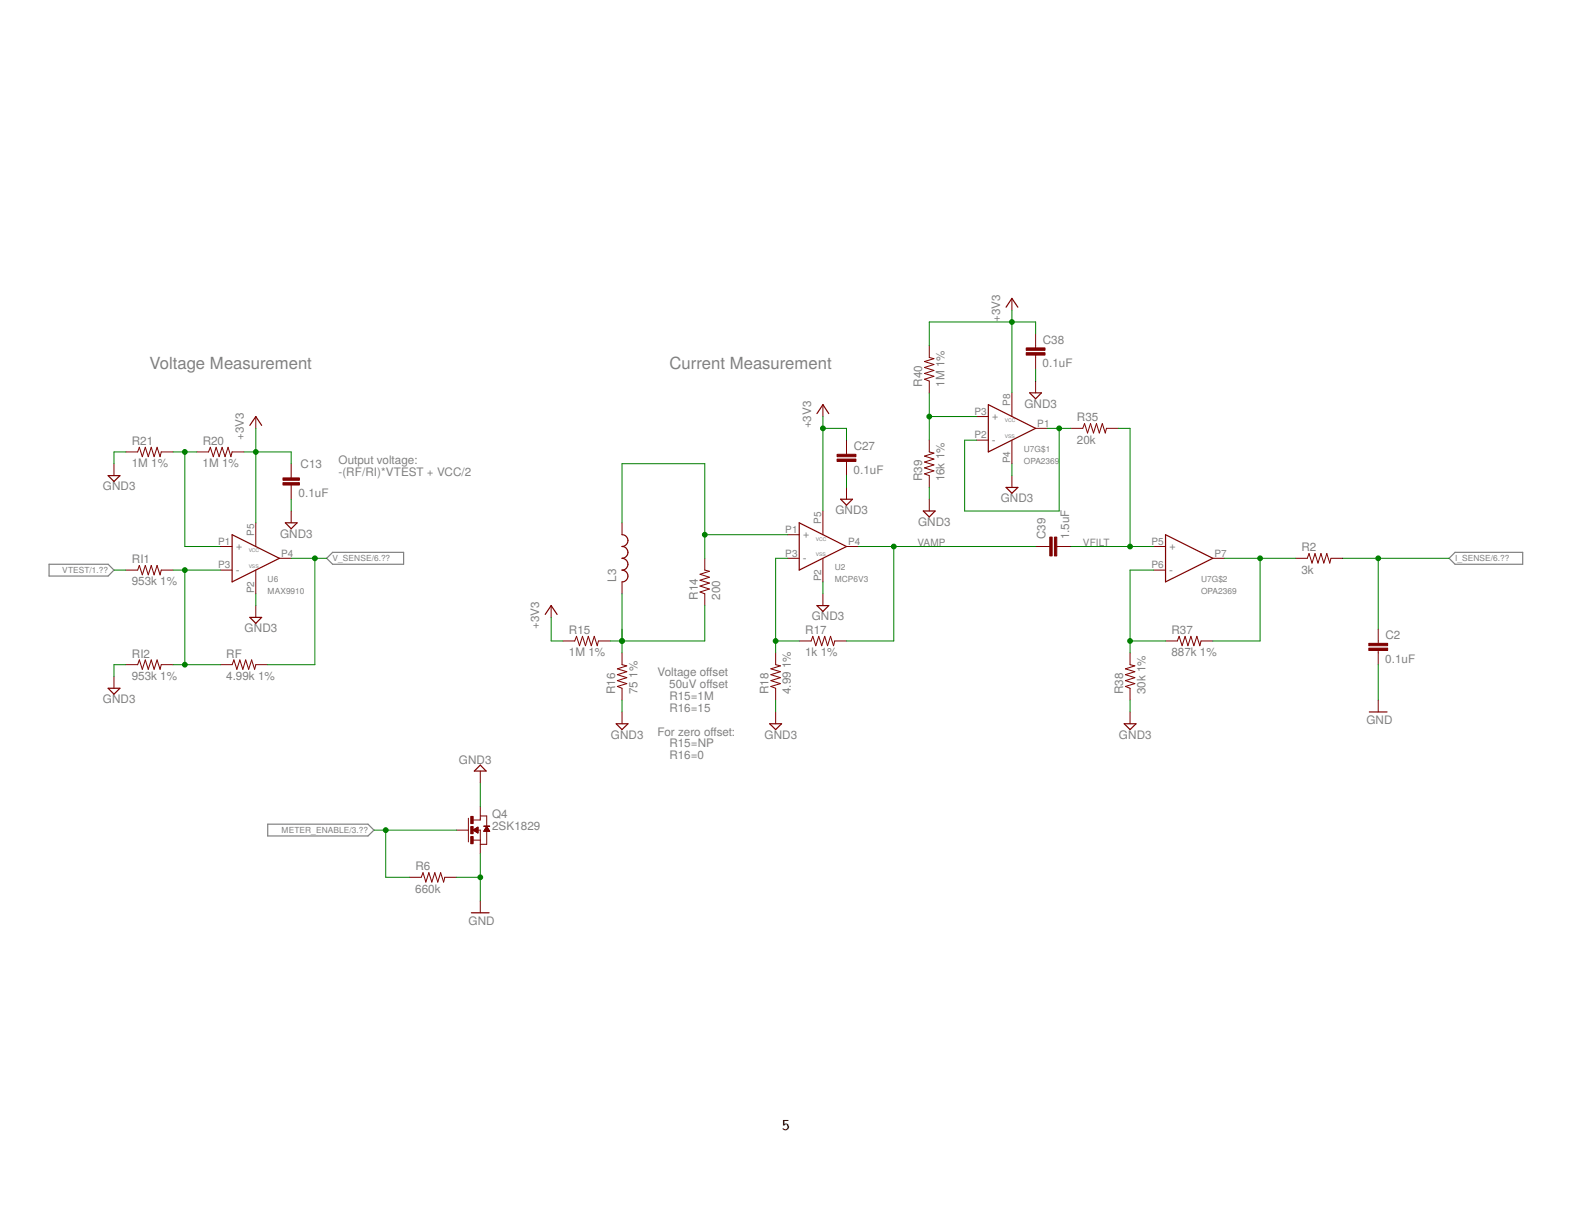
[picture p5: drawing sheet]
<svg xmlns="http://www.w3.org/2000/svg" width="279mm" height="216mm" viewBox="0 0 279 216" stroke-linecap="round" stroke-linejoin="round" font-family="sans-serif">
<path d="M59.1 98.1h12.6v2.2h-12.6l-1-1.1zM258.6 98.1h12v2.2h-12l-1-1.1zM8.7 100.3h10.5l1.1 1-1.1 1.1h-10.5zM47.6 146.5h17.8l1.1 1-1.1 1h-17.8z" fill="none" stroke="#808080" stroke-width=".21"/>
<g fill="none" stroke="#800000" stroke-width=".21">
<path d="M178.8 54.6l1.1-1.6 1 1.6M44.4 75.6l1.1-1.6 1 1.6M145.2 73.5l1.1-1.6 1 1.6M175.7 71.9l8.4 4.2-8.4 4.2zM183 69.8h2.1l-1 1.1zM19.2 84.5h2.1l-1 1.1zM41.3 95l8.4 4.2-8.4 4.2zM50.7 92.9h2.1l-1 1.1zM110.6 95a1.05 1.05 0 0 1 1 1.1 1.05 1.05 0 0 1-1 1 1.05 1.05 0 0 1 1 1.1 1.05 1.05 0 0 1-1 1 1.05 1.05 0 0 1 1 1.1 1.05 1.05 0 0 1-1 1 1.05 1.05 0 0 1 1 1.1 1.05 1.05 0 0 1-1 1M142 92.9l8.5 4.2-8.5 4.2zM149.4 88.7h2.1l-1 1.1zM164.1 90.8h2.1l-1 1.1z"/>
<path d="M178.8 86.6h2.1l-1 1.1zM207.2 95l8.4 4.2-8.4 4.2zM44.4 109.7h2.1l-1 1.1zM96.9 109.2l1.1-1.6 1 1.6M145.2 107.6h2.1l-1 1zM19.2 122.3h2.1l-1 1.1zM85.4 136l1 1h-2.1zM109.5 128.6h2.1l-1 1zM136.8 128.6h2.1l-1 1zM199.8 128.6h2.1l-1 1zM243.4 126.5h3.1M83.8 162.2h3.1"/>
</g>
<g fill="none" stroke="#800000" stroke-width=".18">
<path d="M179.9 53v2.1M184.1 59.3v2.5M45.5 74v2.1M146.3 71.9v2.1M150.5 78.2v2.5M165.2 61.4v2.1l.8 .2-1.7 .5 1.7 .6-1.7 .5 1.7 .5-1.7 .6 1.7 .5-1.7 .5 .9 .3v2.1M165.2 78.2v2.1l.8 .2-1.7 .5 1.7 .6-1.7 .5 1.7 .5-1.7 .5 1.7 .6-1.7 .5 .9 .3v2.1M173.6 78.2h2.1M173.6 74h2.1M179.9 69.8v4.2M179.9 78.2v4.2M184.1 76.1h2.1"/>
<path d="M184.1 63.1v2.5M184.1 67.7v2.1M190.4 76.1h2l.4-.8 .5 1.6 .5-1.6 .6 1.6 .5-1.6 .5 1.6 .5-1.6 .5 1.6 .3-.8h2.1M20.3 82.4v2.1M22.4 80.3h2.1l.3-.8 .5 1.7 .5-1.7 .6 1.7 .5-1.7 .5 1.7 .5-1.7 .5 1.7 .3-.9h2.1M35 80.3h2.1l.3-.8 .5 1.7 .5-1.7 .5 1.7 .6-1.7 .5 1.7 .5-1.7 .5 1.7 .3-.9h2M39.2 97.1h2.1M45.5 92.9v4.2M49.7 99.2h2.1M51.8 82.4v2.5M51.8 86v2.7M51.8 90.8v2.1"/>
<path d="M110.6 92.9v2.1M125.3 99.2v2.1l.8 .2-1.7 .5 1.7 .6-1.7 .5 1.7 .5-1.7 .5 1.7 .6-1.7 .5 .9 .3v2.1M140 99.2h2M140 95h2M146.3 90.8v4.2M146.3 99.2v4.2M150.5 82v2.5M150.5 86.6v2.1M150.5 97.1h2M165.2 88.7v2.1M179.9 84.5v2.1M184.1 97.1h2.5"/>
<path d="M187.8 97.1h2.6M205.1 97.1h2.1M215.6 99.2h2.1M230.3 99.2h2l.4-.8 .5 1.7 .5-1.7 .6 1.7 .5-1.7 .5 1.7 .5-1.7 .5 1.7 .3-.9h2.1M22.4 101.3h2.1l.3-.8 .5 1.7 .5-1.7 .6 1.7 .5-1.7 .5 1.7 .5-1.7 .5 1.7 .3-.9h2.1M22.4 118.1h2.1l.3-.8 .5 1.6 .5-1.6 .6 1.6 .5-1.6 .5 1.6 .5-1.6 .5 1.6 .3-.8h2.1M39.2 101.3h2.1M39.2 118.1h2.1l.3-.8 .5 1.6 .5-1.6 .6 1.6 .5-1.6 .5 1.6 .5-1.6 .6 1.6 .2-.8h2.1M45.5 101.3v4.2M45.5 107.6v2.1M98 107.6v2.1M100.1 113.9h2.1l.3-.8 .5 1.6 .5-1.6 .6 1.6 .5-1.6 .5 1.6 .5-1.6 .6 1.6 .2-.8h2.1"/>
<path d="M110.6 103.4v2.1M110.6 116v2.1l.8 .2-1.7 .6 1.7 .5-1.7 .5 1.7 .5-1.7 .5 1.7 .6-1.7 .5 .9 .3v2.1M137.9 116v2.1l.8 .2-1.7 .6 1.7 .5-1.7 .5 1.7 .5-1.7 .5 1.7 .6-1.7 .5 .9 .3v2.1M142 113.9h2.2l.3-.8 .5 1.6 .5-1.6 .5 1.6 .6-1.6 .5 1.6 .5-1.6 .5 1.6 .3-.8h2.1M146.3 105.5v2.1M200.9 116v2.1l.8 .2-1.7 .6 1.7 .5-1.7 .5 1.7 .5-1.7 .5 1.7 .6-1.7 .5 .9 .3v2.1M205.1 101.3h2.1M207.2 113.9h2.1l.3-.8 .5 1.6 .5-1.6 .5 1.6 .6-1.6 .5 1.6 .5-1.6 .6 1.6 .2-.8h2.1M245 111.8v2.5M245 115.6v2.5M20.3 120.2v2.1M85.4 137v2.1"/>
<path d="M110.6 126.5v2.1M137.9 126.5v2.1M200.9 126.5v2.1M245 124.4v2.1M72.7 155.9h2.2l.3-.8 .5 1.6 .5-1.6 .6 1.6 .5-1.6 .5 1.6 .5-1.6 .5 1.6 .3-.8h2.1M81.2 147.5h2M83.2 145.4v4.2M84.1 149.3h1.3M84.1 147.5h.8M84.2 147.5h1.2v4.2M84.2 147.4h.7M84.2 147.6h.7"/>
<path d="M84.3 147.4h.6M84.3 147.6h.6M84.4 147.3h.5M84.4 147.7h.5M84.5 147.7h.4M84.5 147.2h.4M84.6 147.8h.3M84.6 147.2h.3M84.7 147.1h.2M84.7 147.9h.2M84.8 147.1h.1M84.8 148h.1"/>
<path d="M84.9 147h.1M84.9 148h.1M84.9 147l-.8 .5 .8 .5M84.9 147v1M85.4 143.3v2.4h-1.3M85.4 145h1.1v1.9M86 147.7h1M86 147.6h1M86.1 147.6h.9M86.1 147.5h.8M86.2 147.4h.7M86.2 147.4h.6"/>
<path d="M86.2 147.3h.6M86.3 147.2h.4M86.4 147.1h.3M86.4 147.1h.2M86.4 147h.2M86.5 147h.1M86.5 146.9h.1M86.5 147.7v2.3h-1.1M86.5 146.9l.5 .8h-1zM85.4 160.1v2.1"/>
</g>
<g fill="#800000" stroke="#800000" stroke-width=".18">
<path d="M148.8 81.6h3.3v.4h-3.3z"/>
<path d="M148.8 80.7h3.3v.5h-3.3z"/>
<path d="M182.4 62.7h3.3v.4h-3.3z"/>
<path d="M182.4 61.8h3.3v.5h-3.3z"/>
<path d="M187.4 95.4h.4v3.4h-.4z"/>
<path d="M186.6 95.4h.4v3.4h-.4z"/>
<path d="M243.3 115.2h3.3v.4h-3.3z"/>
<path d="M243.3 114.3h3.3v.4h-3.3z"/>
<path d="M83.7 145.1h.4v1.2h-.4z"/>
<path d="M83.7 146.9h.4v1.2h-.4z"/>
<path d="M83.7 148.7h.4v1.2h-.4z"/>
<path d="M86 146.8l1 .1z"/>
<path d="M50.3 84.9h2.9v.4h-2.9z"/>
<path d="M50.3 85.8h2.9v.4h-2.9z"/>
</g>
<g fill="none" stroke="#008000" stroke-width=".18">
<path d="M179.9 55.1v14.7M184.1 59.3v-2.1h-18.9v4.2M45.5 76.1v16.8M146.3 76.1h4.2v2.1M146.3 74v16.8M165.2 69.8v8.4M165.2 74h8.4M184.1 65.6v2.1M186.2 76.1h4.2M188.3 76.1v14.7h-16.9v-12.6h2.2M198.8 76.1h2.1v21M22.4 80.3h-2.1v2.1"/>
<path d="M30.8 80.3h4.2M32.9 80.3v16.8h6.3M43.3 80.3h8.5v2.1M51.8 99.2h6.3M51.8 88.7v2.1M56 99.2v18.9h-8.4M110.6 92.9v-10.5h14.7v16.8M125.3 95h14.7M140 99.2h-2.1v16.8M150.5 84.5v2.1M152.5 97.1h31.6M158.9 97.1v16.8h-8.4"/>
<path d="M165.2 86.6v2.1M179.9 82.4v2.1M190.4 97.1h14.7M217.7 99.2h12.6M224 99.2v14.7h-8.4M238.7 99.2h18.9M245 99.2v12.6M20.3 101.3h2.1M22.4 118.1h-2.1v2.1M30.8 118.1h8.4M30.8 101.3h8.4M32.9 101.3v16.8"/>
<path d="M45.5 105.5v2.1M98 109.7v4.2h2.1M110.6 105.5v10.5M125.3 107.6v6.3h-16.8M137.9 113.9h4.1M146.3 103.4v2.1M200.9 113.9h6.3M205.1 101.3h-4.2v14.7M245 118.1v6.3M85.4 139.1v4.2M110.6 124.4v2.1M137.9 124.4v2.1"/>
<path d="M200.9 124.4v2.1M66.5 147.5h14.7M68.6 147.5v8.4h4.1M81.2 155.9h4.2M85.4 151.7v8.4"/>
</g>
<g fill="#008000" stroke="#008000" stroke-width=".18">
<circle cx="110.6" cy="113.9" r=".42"/>
<circle cx="125.3" cy="95" r=".42"/>
<circle cx="32.9" cy="80.3" r=".42"/>
<circle cx="56" cy="99.2" r=".42"/>
<circle cx="32.9" cy="118.1" r=".42"/>
<circle cx="32.9" cy="101.3" r=".42"/>
<circle cx="146.3" cy="76.1" r=".42"/>
<circle cx="45.5" cy="80.3" r=".42"/>
<circle cx="179.9" cy="57.2" r=".42"/>
<circle cx="158.9" cy="97.1" r=".42"/>
<circle cx="200.9" cy="113.9" r=".42"/>
<circle cx="245" cy="99.2" r=".42"/>
<circle cx="188.3" cy="76.1" r=".42"/>
<circle cx="165.2" cy="74" r=".42"/>
<circle cx="200.9" cy="97.1" r=".42"/>
<circle cx="137.9" cy="113.9" r=".42"/>
<circle cx="224" cy="99.2" r=".42"/>
<circle cx="68.6" cy="147.5" r=".42"/>
<circle cx="85.4" cy="155.9" r=".42"/>
</g>
<g font-size="3" fill="#808080">
<text x="26.6" y="65.6">Voltage Measurement</text>
<text x="119" y="65.6">Current Measurement</text>
</g>
<text font-size="2.7" x="139" y="200.9">5</text>
<g font-size="2.1" fill="#808080">
<text x="177.8" y="57.2" transform="rotate(-90 177.8 57.2)">+3V3</text>
<text x="185.3" y="65.3">0.1uF</text>
<text x="185.3" y="61.1">C38</text>
<text x="163.9" y="68.7" transform="rotate(-90 163.9 68.7)">R40</text>
<text x="167.9" y="68.8" transform="rotate(-90 167.9 68.8)">1M 1%</text>
<text x="144.2" y="76.1" transform="rotate(-90 144.2 76.1)">+3V3</text>
<text x="176.3" y="74.6">+</text>
<text x="182.1" y="72.4">GND3</text>
<text x="191.4" y="74.9">R35</text>
<text x="23.4" y="83">1M 1%</text>
<text x="23.4" y="79.1">R21</text>
<text x="36" y="83">1M 1%</text>
<text x="36" y="79.1">R20</text>
<text x="43.4" y="78.2" transform="rotate(-90 43.4 78.2)">+3V3</text>
<text x="53.4" y="83.3">C13</text>
<text x="60.2" y="82.4">Output voltage:</text>
<text x="151.7" y="80">C27</text>
<text x="176.3" y="78.8">-</text>
<text x="191.4" y="78.8">20k</text>
<text x="18.3" y="87.1">GND3</text>
<text x="53.1" y="88.3">0.1uF</text>
<text x="60.2" y="84.5">-(RF/RI)*VTEST + VCC/2</text>
<text x="151.7" y="84.2">0.1uF</text>
<text x="163.9" y="85.5" transform="rotate(-90 163.9 85.5)">R39</text>
<text x="167.9" y="85.6" transform="rotate(-90 167.9 85.6)">16k 1%</text>
<text x="177.9" y="89.2">GND3</text>
<text x="49.8" y="95.5">GND3</text>
<text x="142.7" y="95.6">+</text>
<text x="148.5" y="91.3">GND3</text>
<text x="163.2" y="93.4">GND3</text>
<text x="185.8" y="95.8" transform="rotate(-90 185.8 95.8)">C39</text>
<text x="190" y="95.8" transform="rotate(-90 190 95.8)">1.5uF</text>
<text x="23.4" y="100.1">RI1</text>
<text x="41.9" y="97.7">+</text>
<text x="41.9" y="101.9">-</text>
<text x="142.7" y="99.8">-</text>
<text x="207.8" y="97.7">+</text>
<text x="207.8" y="101.9">-</text>
<text x="231.3" y="101.9">3k</text>
<text x="231.3" y="98">R2</text>
<text x="23.4" y="104">953k 1%</text>
<text x="109.5" y="103.4" transform="rotate(-90 109.5 103.4)">L3</text>
<text x="124" y="106.5" transform="rotate(-90 124 106.5)">R14</text>
<text x="128" y="106.6" transform="rotate(-90 128 106.6)">200</text>
<text x="43.5" y="112.3">GND3</text>
<text x="95.9" y="111.8" transform="rotate(-90 95.9 111.8)">+3V3</text>
<text x="101.1" y="112.7">R15</text>
<text x="143.1" y="112.7">R17</text>
<text x="144.3" y="110.2">GND3</text>
<text x="208.2" y="112.7">R37</text>
<text x="246.2" y="113.6">C2</text>
<text x="23.4" y="116.9">RI2</text>
<text x="40.2" y="116.9">RF</text>
<text x="101.1" y="116.6">1M 1%</text>
<text x="140.6" y="118.7" transform="rotate(-90 140.6 118.7)">1%</text>
<text x="143.1" y="116.6">1k 1%</text>
<text x="208.2" y="116.6">887k 1%</text>
<text x="246.2" y="117.8">0.1uF</text>
<text x="18.3" y="124.9">GND3</text>
<text x="23.4" y="120.8">953k 1%</text>
<text x="40.2" y="120.8">4.99k 1%</text>
<text x="109.3" y="123.3" transform="rotate(-90 109.3 123.3)">R16</text>
<text x="113.3" y="123.4" transform="rotate(-90 113.3 123.4)">75</text>
<text x="113.3" y="120.5" transform="rotate(-90 113.3 120.5)">1%</text>
<text x="116.9" y="120.2">Voltage ofset</text>
<text x="119" y="122.3">50uV ofset</text>
<text x="119" y="124.4">R15=1M</text>
<text x="125.5" y="120.2">f</text>
<text x="125.6" y="122.3">f</text>
<text x="136.6" y="123.3" transform="rotate(-90 136.6 123.3)">R18</text>
<text x="140.6" y="123.4" transform="rotate(-90 140.6 123.4)">4.99</text>
<text x="199.6" y="123.3" transform="rotate(-90 199.6 123.3)">R38</text>
<text x="203.6" y="123.4" transform="rotate(-90 203.6 123.4)">30k 1%</text>
<text x="108.6" y="131.2">GND3</text>
<text x="116.9" y="130.7">For zero ofset:</text>
<text x="119" y="126.5">R16=15</text>
<text x="126.3" y="130.7">f</text>
<text x="135.9" y="131.2">GND3</text>
<text x="198.9" y="131.2">GND3</text>
<text x="242.9" y="128.6">GND</text>
<text x="81.5" y="135.8">GND3</text>
<text x="119" y="132.8">R15=NP</text>
<text x="119" y="134.9">R16=0</text>
<text x="87.5" y="147.5">2SK1829</text>
<text x="87.5" y="145.4">Q4</text>
<text x="73.8" y="154.7">R6</text>
<text x="73.8" y="158.6">660k</text>
<text x="83.3" y="164.3">GND</text>
</g>
<g font-size="1.8" fill="#808080">
<text x="173.2" y="77.9">P2</text>
<text x="173.2" y="73.7">P3</text>
<text x="179.6" y="72.1" transform="rotate(-90 179.6 72.1)">P8</text>
<text x="184.4" y="75.8">P1</text>
<text x="179.6" y="82.3" transform="rotate(-90 179.6 82.3)">P4</text>
<text x="45.2" y="95.2" transform="rotate(-90 45.2 95.2)">P5</text>
<text x="139.6" y="94.7">P1</text>
<text x="146" y="93.1" transform="rotate(-90 146 93.1)">P5</text>
<text x="38.8" y="101">P3</text>
<text x="38.8" y="96.8">P1</text>
<text x="50" y="98.9">P4</text>
<text x="139.6" y="98.9">P3</text>
<text x="150.8" y="96.8">P4</text>
<text x="163.1" y="97.1">VAMP</text>
<text x="192.5" y="97.1">VFILT</text>
<text x="204.7" y="101">P6</text>
<text x="204.7" y="96.8">P5</text>
<text x="215.9" y="98.9">P7</text>
<text x="45.2" y="105.4" transform="rotate(-90 45.2 105.4)">P2</text>
<text x="146" y="103.3" transform="rotate(-90 146 103.3)">P2</text>
</g>
<g font-size="1.5" fill="#808080">
<text x="182" y="82.4">OPA2369</text>
<text x="182" y="80.3">U7G$1</text>
<text x="11.1" y="101.8">VTEST/1.??</text>
<text x="59.1" y="99.7">V_SENSE/6.??</text>
<text x="148.4" y="101.3">U2</text>
<text x="258.6" y="99.7">I_SENSE/6.??</text>
<text x="47.6" y="105.5">MAX9910</text>
<text x="47.6" y="103.4">U6</text>
<text x="148.4" y="103.4">MCP6V3</text>
<text x="213.5" y="105.5">OPA2369</text>
<text x="213.5" y="103.4">U7G$2</text>
<text x="50.1" y="148">METER_ENABLE/3.??</text>
</g>
<g font-size=".9" fill="#808080">
<text x="178.6" y="75.1">VCC</text>
<text x="178.6" y="77.8">VSS</text>
<text x="44.2" y="98.2">VCC</text>
<text x="44.2" y="100.9">VSS</text>
<text x="145" y="96.1">VCC</text>
<text x="145" y="98.8">VSS</text>
</g>
</svg>
